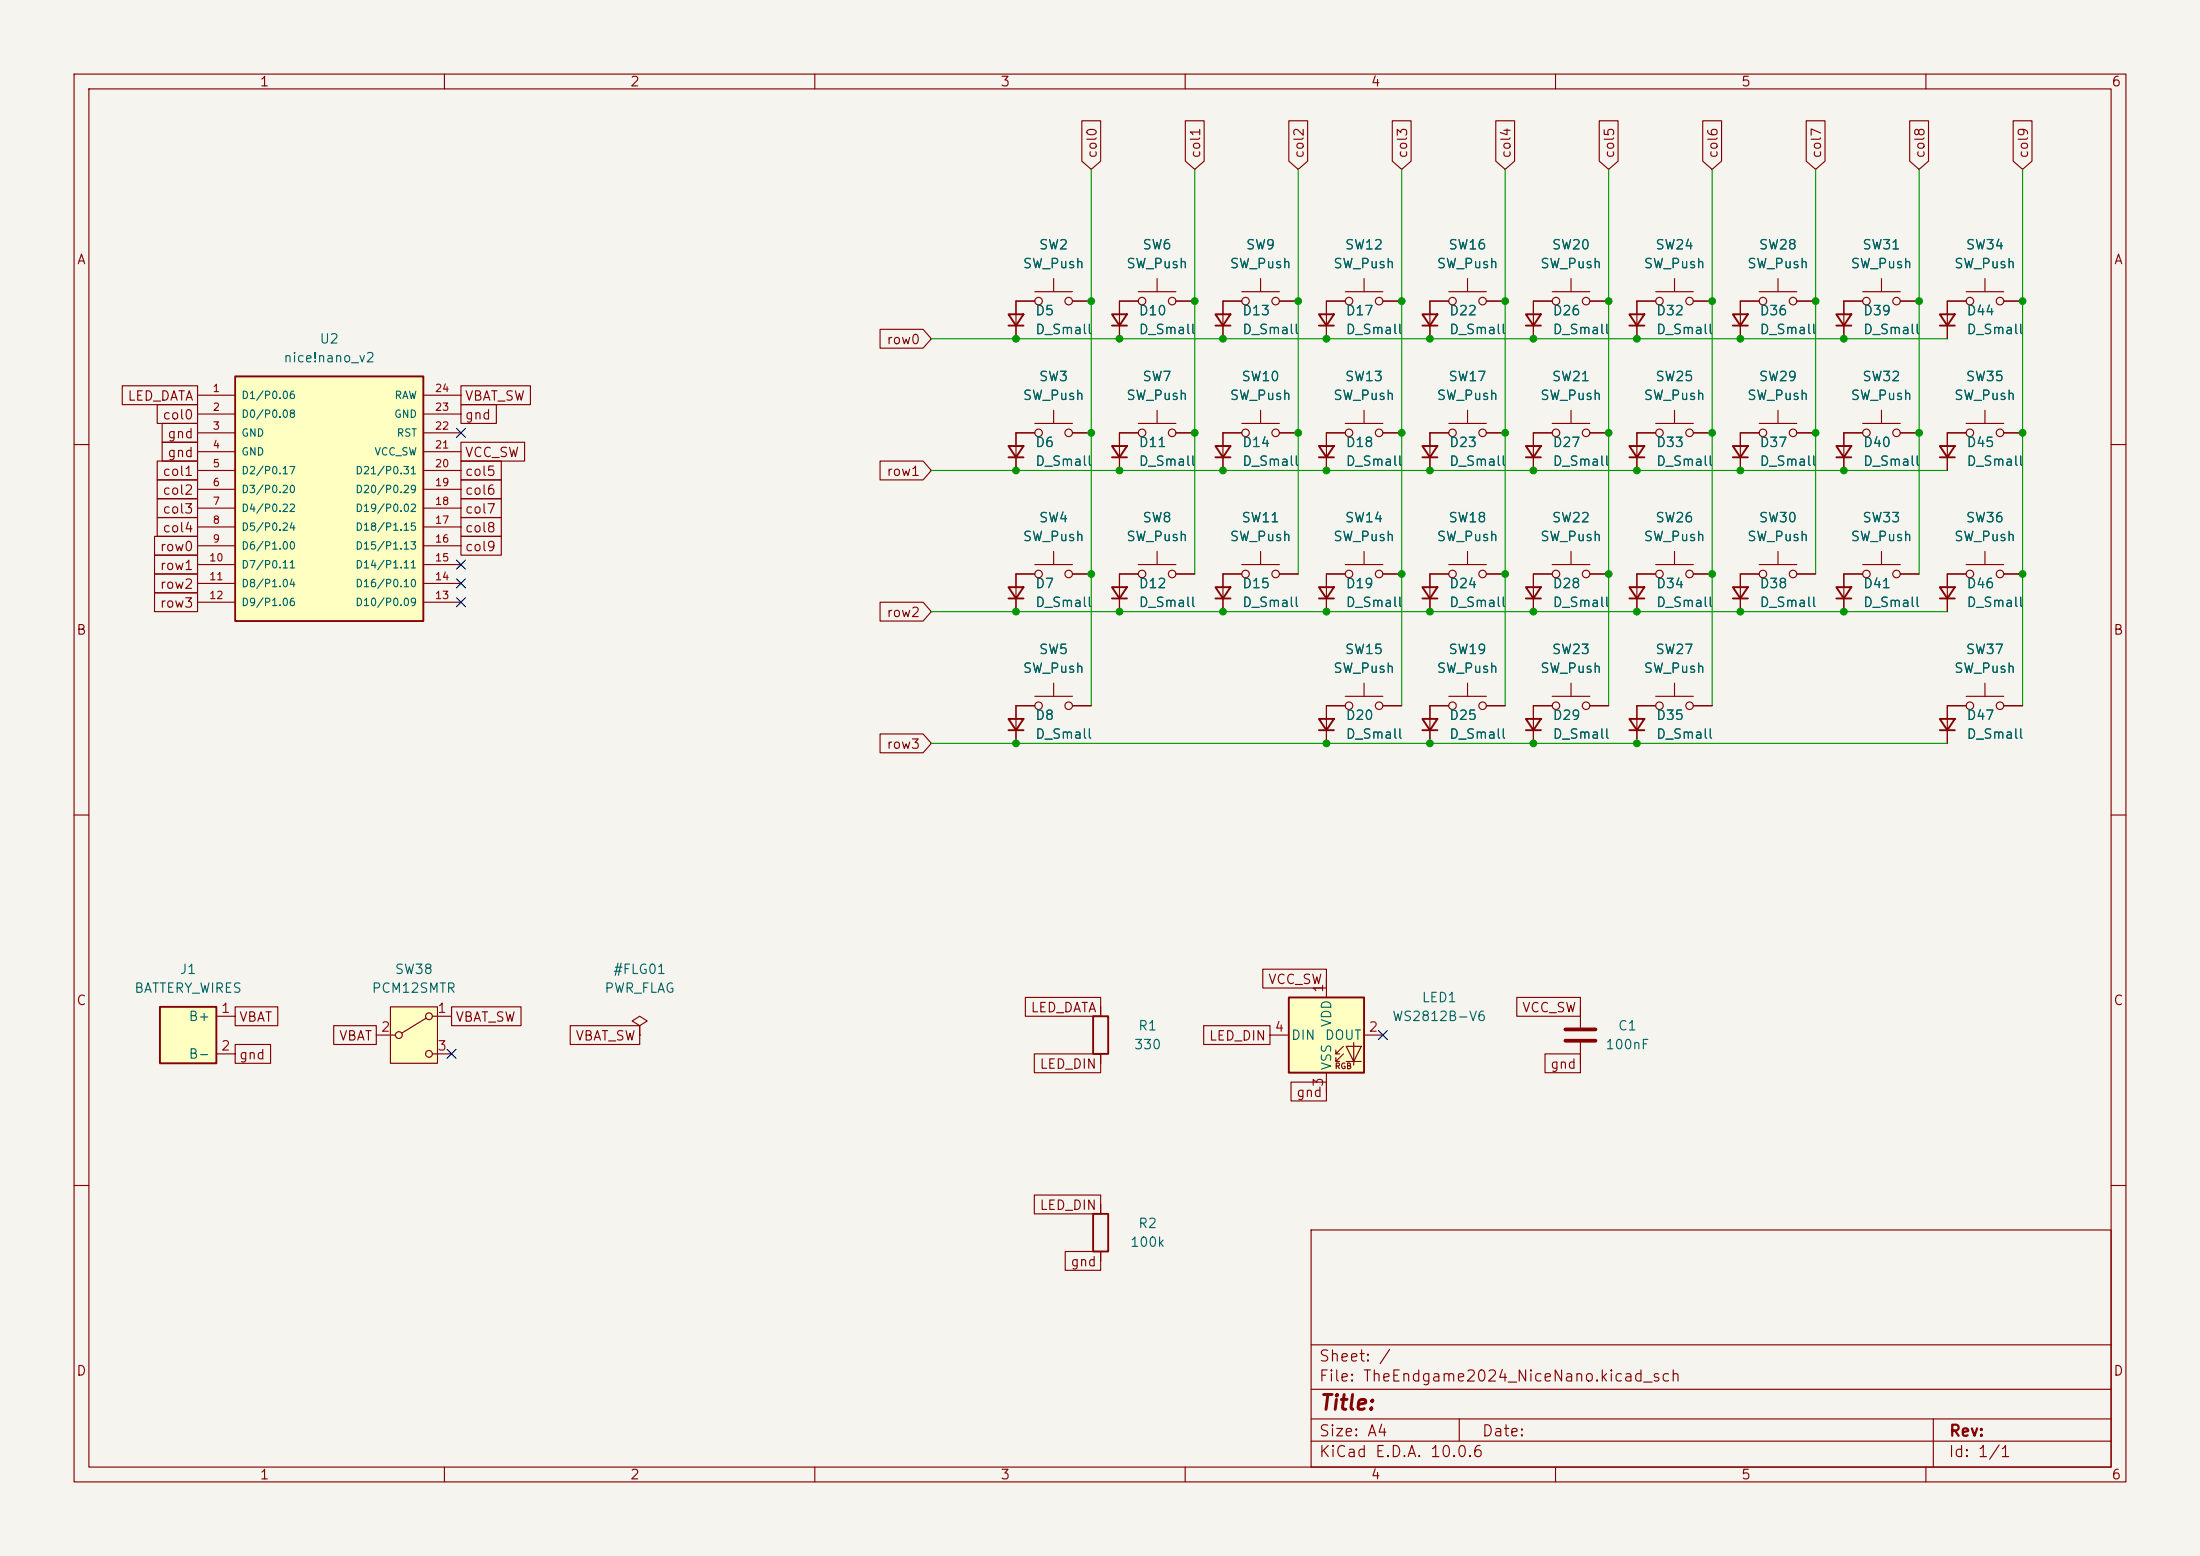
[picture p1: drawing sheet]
<svg xmlns="http://www.w3.org/2000/svg" width="297mm" height="210mm" viewBox="0 0 297 210" stroke-linecap="round" stroke-linejoin="round" font-family="sans-serif">
<path d="M0 0h297v210h-297z" fill="#f5f4ef" stroke="#f5f4ef" stroke-width=".14"/>
<g fill="none" stroke="#840000" stroke-width=".15">
<path d="M10 10h277v190h-277zM12 12h273v186h-273zM60 10v2M110 10v2M160 10v2M210 10v2M260 10v2M193 58.4h2.6M195.6 57.2h5.1M198.1 55.4v1.8M200.7 58.4h2.5M10 60h2"/>
<path d="M193 77.5v5.1M285 60h2M10 110h2M285 110h2M10 160h2M177 166h108v32h-108zM285 160h2M60 198v2M110 198v2M160 198v2M177 194.5h108M177 191.5h108"/>
<path d="M177 187.5h108M177 181.5h108M197 191.5v3M210 198v2M260 198v2M261 191.5v6.5"/>
<circle cx="196.1" cy="58.4" r=".51"/>
<circle cx="200.2" cy="58.4" r=".51"/>
</g>
<path d="M192 79.2h2.1l-1.1 1.6zM192 80.8h2.1" fill="none" stroke="#840000" stroke-width=".25"/>
<path d="M174 134.6h10.1v10.2h-10.1z" fill="#ffffc2"/>
<g fill="none" stroke="#840000" stroke-width=".15">
<path d="M207 58.4v5.1M139.7 76.2h5.1M139.7 77.5h-2.5v5.1M142.2 74.4v1.8M144.8 77.5h2.5M151.1 77.5v5.1M179.1 77.5v5.1M209.5 77.5h-2.5v5.1M209.5 76.2h5.1M212.1 74.4v1.8M214.6 77.5h2.6M139.7 94h5.1"/>
<path d="M139.7 95.3h-2.5v5M142.2 92.2v1.8M144.8 95.3h2.5M181.6 95.3h-2.5v5M181.6 94h5.1M184.1 92.2v1.8M186.7 95.3h2.5M195.6 94h5.1M195.6 95.3h-2.6v5M198.1 92.2v1.8M200.7 95.3h2.5M209.5 95.3h-2.5v5"/>
<path d="M209.5 94h5.1M212.1 92.2v1.8M214.6 95.3h2.6M148.6 135.9v1.3M171.4 139.7h2.6M179.1 132.1v2.5M184.1 139.7h2.6M148.6 142.2v1.3M179.1 144.8v2.5M180.3 142.2h.5M180.3 143.3h.5M181.4 141.2l-1.1 1v-.5"/>
<path d="M181.4 142.2l-1.1 1.1v-.6M181.7 141.2h2.1l-1 2.1zM181.7 143.3h2.1M182.8 140.7v3.1M148.6 162.6v1.2M148.6 168.9v1.3"/>
<circle cx="140.2" cy="77.5" r=".51"/>
<circle cx="144.3" cy="77.5" r=".51"/>
<circle cx="210.1" cy="77.5" r=".51"/>
<circle cx="214.1" cy="77.5" r=".51"/>
<circle cx="140.2" cy="95.3" r=".51"/>
<circle cx="144.3" cy="95.3" r=".51"/>
<circle cx="182.1" cy="95.3" r=".51"/>
<circle cx="186.2" cy="95.3" r=".51"/>
<circle cx="196.1" cy="95.3" r=".51"/>
<circle cx="200.2" cy="95.3" r=".51"/>
<circle cx="210.1" cy="95.3" r=".51"/>
<circle cx="214.1" cy="95.3" r=".51"/>
</g>
<g fill="none" stroke="#840000" stroke-width=".25">
<path d="M136.1 79.2h2.1l-1 1.6zM150.1 79.2h2l-1 1.6zM178.1 79.2h2l-1 1.6zM206 79.2h2l-1 1.6zM206 60.2h2l-1 1.5zM206 61.7h2M136.1 97h2.1l-1 1.6zM136.1 98.6h2.1M136.1 80.8h2.1M150.1 80.8h2M178.1 97h2l-1 1.6zM178.1 98.6h2"/>
<path d="M178.1 80.8h2M192 97h2.1l-1.1 1.6zM192 98.6h2.1M206 97h2l-1 1.6zM206 98.6h2M206 80.8h2M147.6 137.2h2v5h-2zM174 134.6h10.1v10.2h-10.1zM147.6 163.8h2v5.1h-2z"/>
</g>
<path d="M52.7 135.9h6.4v7.6h-6.4z" fill="#ffffc2"/>
<g fill="none" stroke="#840000" stroke-width=".15">
<path d="M139.7 39.4h5.1M142.2 37.6v1.8M139.7 40.6h-2.5v5.1M144.8 40.6h2.5M153.7 57.2h5M153.7 58.4h-2.6v5.1M156.2 55.4v1.8M158.7 58.4h2.6M165.1 40.6v5.1M167.6 58.4h-2.5v5.1M167.6 57.2h5.1M170.2 55.4v1.8"/>
<path d="M172.7 58.4h2.6M151.1 77.5h2.6M153.7 76.2h5M156.2 74.4v1.8M158.7 77.5h2.6M167.6 76.2h5.1M167.6 77.5h-2.5v5.1M170.2 74.4v1.8M172.7 77.5h2.6M50.8 139.7h2.5M52.7 135.9h6.4v7.6h-6.4zM57.5 137.4l-3.3 2"/>
<path d="M58.4 137.2h2.6M86.4 138.4l1-.6-1-.6-1.1 .6 1.1 .6v1.3M86.4 139.7h.1M58.4 142.2h2.6"/>
<circle cx="140.2" cy="40.6" r=".51"/>
<circle cx="144.3" cy="40.6" r=".51"/>
<circle cx="154.2" cy="58.4" r=".51"/>
<circle cx="158.2" cy="58.4" r=".51"/>
<circle cx="168.1" cy="58.4" r=".51"/>
<circle cx="172.2" cy="58.4" r=".51"/>
<circle cx="154.2" cy="77.5" r=".51"/>
<circle cx="158.2" cy="77.5" r=".51"/>
<circle cx="168.1" cy="77.5" r=".51"/>
<circle cx="172.2" cy="77.5" r=".51"/>
<circle cx="53.8" cy="139.7" r=".46"/>
<circle cx="57.9" cy="137.2" r=".46"/>
<circle cx="57.9" cy="142.2" r=".46"/>
</g>
<path d="M136.1 42.4h2.1l-1 1.5zM136.1 43.9h2.1M164.1 42.4h2l-1 1.5zM164.1 43.9h2M150.1 60.2h2l-1 1.5zM150.1 61.7h2M164.1 79.2h2l-1 1.6zM164.1 60.2h2l-1 1.5zM164.1 61.7h2M164.1 80.8h2" fill="none" stroke="#840000" stroke-width=".25"/>
<path d="M31.7 50.8h25.4v33h-25.4z" fill="#ffffc2"/>
<path d="M31.7 50.8h25.4v33h-25.4zM150.1 42.4h2l-1 1.5zM150.1 43.9h2" fill="none" stroke="#840000" stroke-width=".25"/>
<g fill="none" stroke="#840000" stroke-width=".15">
<path d="M153.7 39.4h5M156.2 37.6v1.8M167.6 39.4h5.1M170.2 37.6v1.8M26.7 53.3h5M26.7 55.9h5M26.7 58.4h5M57.1 53.3h5.1M57.1 55.9h5.1M57.1 58.4h5.1M153.7 40.6h-2.6v5.1M158.7 40.6h2.6"/>
<path d="M165.1 40.6h2.5M172.7 40.6h2.6M26.7 61h5M26.7 63.5h5M26.7 66h5M26.7 68.6h5M26.7 71.1h5M26.7 73.7h5M26.7 76.2h5M26.7 78.7h5M57.1 61h5.1M57.1 63.5h5.1"/>
<path d="M57.1 66h5.1M57.1 68.6h5.1M57.1 71.1h5.1M57.1 73.7h5.1M57.1 76.2h5.1M57.1 78.7h5.1M26.7 81.3h5M57.1 81.3h5.1"/>
<circle cx="154.2" cy="40.6" r=".51"/>
<circle cx="158.2" cy="40.6" r=".51"/>
<circle cx="168.1" cy="40.6" r=".51"/>
<circle cx="172.2" cy="40.6" r=".51"/>
</g>
<path d="M21.6 135.9h7.6v7.6h-7.6z" fill="#ffffc2"/>
<g fill="none" stroke="#840000" stroke-width=".25">
<path d="M178.1 42.4h2l-1 1.5zM178.1 43.9h2M192 42.4h2.1l-1.1 1.5zM192 43.9h2.1M206 42.4h2l-1 1.5zM206 43.9h2M220 42.4h2l-1 1.5zM220 43.9h2M233.9 42.4h2.1l-1.1 1.5zM233.9 43.9h2.1M247.9 42.4h2l-1 1.5zM247.9 43.9h2"/>
<path d="M261.9 42.4h2l-1 1.5zM261.9 43.9h2M136.1 60.2h2.1l-1 1.5zM136.1 61.7h2.1M178.1 60.2h2l-1 1.5zM178.1 61.7h2M192 60.2h2.1l-1.1 1.5zM192 61.7h2.1M220 60.2h2l-1 1.5zM220 79.2h2l-1 1.6zM220 61.7h2M233.9 79.2h2.1l-1.1 1.6z"/>
<path d="M233.9 60.2h2.1l-1.1 1.5zM233.9 61.7h2.1M247.9 79.2h2l-1 1.6zM247.9 60.2h2l-1 1.5zM247.9 61.7h2M261.9 79.2h2l-1 1.6zM261.9 60.2h2l-1 1.5zM261.9 61.7h2M220 97h2l-1 1.6zM220 98.6h2M220 80.8h2M233.9 80.8h2.1"/>
<path d="M247.9 80.8h2M261.9 97h2l-1 1.6zM261.9 98.6h2M261.9 80.8h2M21.6 135.9h7.6v7.6h-7.6z"/>
</g>
<g fill="none" stroke="#840000" stroke-width=".15">
<path d="M146 16.3h2.6v5.4l-1.3 1.2-1.3-1.2zM160 16.3h2.6v5.4l-1.3 1.2-1.3-1.2zM174 16.3h2.5v5.4l-1.2 1.2-1.3-1.2zM188 16.3h2.5v5.4l-1.3 1.2-1.2-1.2zM201.9 16.3h2.6v5.4l-1.3 1.2-1.3-1.2zM215.9 16.3h2.5v5.4l-1.2 1.2-1.3-1.2zM229.9 16.3h2.5v5.4l-1.3 1.2-1.2-1.2zM243.8 16.3h2.6v5.4l-1.3 1.2-1.3-1.2zM257.8 16.3h2.6v5.4l-1.3 1.2-1.3-1.2zM271.8 16.3h2.5v5.4l-1.3 1.2-1.2-1.2zM181.6 39.4h5.1M184.1 37.6v1.8"/>
<path d="M195.6 39.4h5.1M198.1 37.6v1.8M209.5 39.4h5.1M212.1 37.6v1.8M223.5 39.4h5.1M226.1 37.6v1.8M237.5 39.4h5.1M240 37.6v1.8M251.5 39.4h5M254 37.6v1.8M265.4 39.4h5.1M268 37.6v1.8"/>
<path d="M16.5 52.1h10.2v2.5h-10.2zM21.2 54.6h5.5v2.6h-5.5zM21.9 57.1h4.8v2.6h-4.8zM21.9 59.7h4.8v2.5h-4.8zM62.2 52.1h9.4v2.5h-9.4zM62.2 54.6h4.8v2.6h-4.8zM62.2 59.7h8.6v2.5h-8.6zM118.8 44.4h5.8l1.1 1.3-1.1 1.3h-5.8zM137.2 43.9v1.8M139.7 57.2h5.1M139.7 58.4h-2.5v5.1M139.7 40.6h-2.5v1.8"/>
<path d="M142.2 55.4v1.8M144.8 58.4h2.5M144.8 40.6h2.5M151.1 43.9v1.8M153.7 58.4h-2.6v1.8M153.7 40.6h-2.6v1.8M158.7 58.4h2.6M158.7 40.6h2.6M165.1 43.9v1.8M167.6 58.4h-2.5v1.8M167.6 40.6h-2.5v1.8M172.7 58.4h2.6"/>
<path d="M172.7 40.6h2.6M181.6 57.2h5.1M181.6 58.4h-2.5v5.1M181.6 40.6h-2.5v5.1M184.1 55.4v1.8M186.7 58.4h2.5M186.7 40.6h2.5M195.6 58.4h-2.6v5.1M195.6 40.6h-2.6v5.1M200.7 58.4h2.5M200.7 40.6h2.5M209.5 57.2h5.1"/>
<path d="M209.5 58.4h-2.5v1.8M209.5 40.6h-2.5v5.1M212.1 55.4v1.8M214.6 58.4h2.6M214.6 40.6h2.6M223.5 57.2h5.1M223.5 58.4h-2.5v5.1M223.5 40.6h-2.5v5.1M226.1 55.4v1.8M228.6 58.4h2.5M228.6 40.6h2.5M237.5 57.2h5.1"/>
<path d="M237.5 58.4h-2.6v5.1M237.5 40.6h-2.6v5.1M240 55.4v1.8M242.6 58.4h2.5M242.6 40.6h2.5M251.5 57.2h5M251.5 58.4h-2.6v5.1M251.5 40.6h-2.6v5.1M254 55.4v1.8M256.5 58.4h2.6M256.5 40.6h2.6M265.4 57.2h5.1"/>
<path d="M265.4 58.4h-2.5v5.1M265.4 40.6h-2.5v5.1M268 55.4v1.8M270.5 58.4h2.5M270.5 40.6h2.5M20.9 72.4h5.8v2.5h-5.8zM20.9 74.9h5.8v2.6h-5.8zM20.9 77.5h5.8v2.5h-5.8zM21.2 62.2h5.5v2.6h-5.5zM21.2 64.8h5.5v2.5h-5.5zM21.2 69.8h5.5v2.6h-5.5zM21.2 67.3h5.5v2.6h-5.5z"/>
<path d="M62.2 62.2h5.5v2.6h-5.5zM62.2 64.8h5.5v2.5h-5.5zM62.2 67.3h5.5v2.6h-5.5zM62.2 69.8h5.5v2.6h-5.5zM62.2 72.4h5.5v2.5h-5.5zM118.8 62.2h5.8l1.1 1.3-1.1 1.3h-5.8zM139.7 77.5h-2.5v1.7M144.8 77.5h2.5M151.1 61.7v1.8M153.7 77.5h-2.6v1.7M158.7 77.5h2.6M165.1 61.7v1.8"/>
<path d="M167.6 77.5h-2.5v1.7M172.7 77.5h2.6M181.6 76.2h5.1M181.6 77.5h-2.5v1.7M184.1 74.4v1.8M186.7 77.5h2.5M195.6 76.2h5.1M195.6 77.5h-2.6v1.7M198.1 74.4v1.8M200.7 77.5h2.5M207 61.7v1.8M209.5 77.5h-2.5v1.7"/>
<path d="M214.6 77.5h2.6M223.5 77.5h-2.5v5.1M223.5 76.2h5.1M226.1 74.4v1.8M228.6 77.5h2.5M237.5 77.5h-2.6v5.1M237.5 76.2h5.1M240 74.4v1.8M242.6 77.5h2.5M251.5 76.2h5M251.5 77.5h-2.6v5.1M254 74.4v1.8"/>
<path d="M256.5 77.5h2.6M265.4 76.2h5.1M265.4 77.5h-2.5v5.1M268 74.4v1.8M270.5 77.5h2.5M20.9 80h5.8v2.6h-5.8zM118.8 81.3h5.8l1.1 1.3-1.1 1.2h-5.8zM118.8 99.1h5.8l1.1 1.2-1.1 1.3h-5.8zM137.2 80.8v1.8M137.2 98.6v1.7M139.7 95.3h-2.5v1.7M144.8 95.3h2.5"/>
<path d="M151.1 80.8v1.8M165.1 80.8v1.8M179.1 80.8v1.8M179.1 98.6v1.7M181.6 95.3h-2.5v1.7M186.7 95.3h2.5M193 80.8v1.8M193 98.6v1.7M195.6 95.3h-2.6v1.7M200.7 95.3h2.5M207 80.8v1.8M207 98.6v1.7"/>
<path d="M209.5 95.3h-2.5v1.7M214.6 95.3h2.6M223.5 95.3h-2.5v5M223.5 94h5.1M226.1 92.2v1.8M228.6 95.3h2.5M265.4 94h5.1M265.4 95.3h-2.5v5M268 92.2v1.8M270.5 95.3h2.5M29.2 137.2h2.5M31.7 135.9h5.8v2.5h-5.8z"/>
<path d="M45.1 138.4h5.7v2.6h-5.7zM61 135.9h9.3v2.5h-9.3zM77 138.4h9.4v2.6h-9.4zM138.4 134.6h10.2v2.6h-10.2zM162.5 138.4h8.9v2.6h-8.9zM170.5 130.8h8.6v2.6h-8.6zM204.8 134.6h8.6v2.6h-8.6zM213.4 135.9v2.8M29.2 142.2h2.5M31.7 141h4.8v2.5h-4.8zM139.6 142.2h9v2.6h-9zM174.3 146h4.8v2.6h-4.8z"/>
<path d="M208.6 142.2h4.8v2.6h-4.8zM213.4 140.7v2.8M139.6 161.3h9v2.5h-9zM143.8 168.9h4.8v2.6h-4.8z"/>
<circle cx="140.2" cy="58.4" r=".51"/>
<circle cx="144.3" cy="58.4" r=".51"/>
<circle cx="182.1" cy="58.4" r=".51"/>
<circle cx="182.1" cy="40.6" r=".51"/>
<circle cx="186.2" cy="40.6" r=".51"/>
<circle cx="186.2" cy="58.4" r=".51"/>
<circle cx="196.1" cy="40.6" r=".51"/>
<circle cx="200.2" cy="40.6" r=".51"/>
<circle cx="210.1" cy="58.4" r=".51"/>
<circle cx="210.1" cy="40.6" r=".51"/>
<circle cx="214.1" cy="40.6" r=".51"/>
<circle cx="214.1" cy="58.4" r=".51"/>
<circle cx="224" cy="58.4" r=".51"/>
<circle cx="224" cy="40.6" r=".51"/>
<circle cx="228.1" cy="58.4" r=".51"/>
<circle cx="228.1" cy="40.6" r=".51"/>
<circle cx="238" cy="40.6" r=".51"/>
<circle cx="238" cy="58.4" r=".51"/>
<circle cx="242.1" cy="40.6" r=".51"/>
<circle cx="242.1" cy="58.4" r=".51"/>
<circle cx="252" cy="40.6" r=".51"/>
<circle cx="252" cy="58.4" r=".51"/>
<circle cx="256" cy="58.4" r=".51"/>
<circle cx="256" cy="40.6" r=".51"/>
<circle cx="265.9" cy="58.4" r=".51"/>
<circle cx="265.9" cy="40.6" r=".51"/>
<circle cx="270" cy="58.4" r=".51"/>
<circle cx="270" cy="40.6" r=".51"/>
<circle cx="182.1" cy="77.5" r=".51"/>
<circle cx="186.2" cy="77.5" r=".51"/>
<circle cx="196.1" cy="77.5" r=".51"/>
<circle cx="200.2" cy="77.5" r=".51"/>
<circle cx="224" cy="77.5" r=".51"/>
<circle cx="228.1" cy="77.5" r=".51"/>
<circle cx="238" cy="77.5" r=".51"/>
<circle cx="242.1" cy="77.5" r=".51"/>
<circle cx="252" cy="77.5" r=".51"/>
<circle cx="256" cy="77.5" r=".51"/>
<circle cx="265.9" cy="77.5" r=".51"/>
<circle cx="270" cy="77.5" r=".51"/>
<circle cx="224" cy="95.3" r=".51"/>
<circle cx="228.1" cy="95.3" r=".51"/>
<circle cx="265.9" cy="95.3" r=".51"/>
<circle cx="270" cy="95.3" r=".51"/>
</g>
<path d="M211.3 138.9h4.1M211.3 140.5h4.1" fill="none" stroke="#840000" stroke-width=".51"/>
<g fill="none" stroke="#009600" stroke-width=".15">
<path d="M147.3 22.9v72.4M161.3 22.9v54.6M175.3 22.9v54.6M189.2 22.9v72.4M203.2 22.9v72.4M217.2 22.9v72.4M231.1 22.9v72.4M245.1 22.9v54.6M259.1 22.9v54.6M273 22.9v72.4M125.7 45.7h137.2M125.7 63.5h137.2"/>
<path d="M125.7 82.6h137.2M125.7 100.3h137.2"/>
</g>
<path d="M61.6 57.8l1.2 1.2M62.8 57.8l-1.2 1.2M61.6 75.6l1.2 1.2M61.6 78.1l1.2 1.2M62.8 75.6l-1.2 1.2M62.8 78.1l-1.2 1.2M61.6 80.7l1.2 1.2M62.8 80.7l-1.2 1.2M186.1 139.1l1.2 1.2M187.3 139.1l-1.2 1.2M60.4 141.6l1.2 1.2M61.6 141.6l-1.2 1.2" fill="none" stroke="#000084" stroke-width=".15"/>
<g fill="#009600" stroke="#009600" stroke-width=".14">
<circle cx="231.1" cy="77.5" r=".46"/>
<circle cx="234.9" cy="82.6" r=".46"/>
<circle cx="273" cy="77.5" r=".46"/>
<circle cx="248.9" cy="63.5" r=".46"/>
<circle cx="248.9" cy="82.6" r=".46"/>
<circle cx="221" cy="82.6" r=".46"/>
<circle cx="259.1" cy="58.4" r=".46"/>
<circle cx="273" cy="40.6" r=".46"/>
<circle cx="273" cy="58.4" r=".46"/>
<circle cx="259.1" cy="40.6" r=".46"/>
<circle cx="248.9" cy="45.7" r=".46"/>
<circle cx="245.1" cy="40.6" r=".46"/>
<circle cx="203.2" cy="40.6" r=".46"/>
<circle cx="207" cy="45.7" r=".46"/>
<circle cx="175.3" cy="58.4" r=".46"/>
<circle cx="175.3" cy="40.6" r=".46"/>
<circle cx="179.1" cy="45.7" r=".46"/>
<circle cx="193" cy="45.7" r=".46"/>
<circle cx="189.2" cy="40.6" r=".46"/>
<circle cx="203.2" cy="77.5" r=".46"/>
<circle cx="189.2" cy="77.5" r=".46"/>
<circle cx="207" cy="63.5" r=".46"/>
<circle cx="189.2" cy="58.4" r=".46"/>
<circle cx="193" cy="63.5" r=".46"/>
<circle cx="179.1" cy="63.5" r=".46"/>
<circle cx="231.1" cy="40.6" r=".46"/>
<circle cx="234.9" cy="45.7" r=".46"/>
<circle cx="245.1" cy="58.4" r=".46"/>
<circle cx="203.2" cy="58.4" r=".46"/>
<circle cx="217.2" cy="58.4" r=".46"/>
<circle cx="217.2" cy="40.6" r=".46"/>
<circle cx="221" cy="45.7" r=".46"/>
<circle cx="147.3" cy="58.4" r=".46"/>
<circle cx="161.3" cy="40.6" r=".46"/>
<circle cx="165.1" cy="45.7" r=".46"/>
<circle cx="165.1" cy="63.5" r=".46"/>
<circle cx="151.1" cy="45.7" r=".46"/>
<circle cx="137.2" cy="45.7" r=".46"/>
<circle cx="147.3" cy="40.6" r=".46"/>
<circle cx="151.1" cy="63.5" r=".46"/>
<circle cx="161.3" cy="58.4" r=".46"/>
<circle cx="165.1" cy="82.6" r=".46"/>
<circle cx="151.1" cy="82.6" r=".46"/>
<circle cx="137.2" cy="82.6" r=".46"/>
<circle cx="137.2" cy="63.5" r=".46"/>
<circle cx="147.3" cy="77.5" r=".46"/>
<circle cx="137.2" cy="100.3" r=".46"/>
<circle cx="193" cy="100.3" r=".46"/>
<circle cx="179.1" cy="100.3" r=".46"/>
<circle cx="179.1" cy="82.6" r=".46"/>
<circle cx="193" cy="82.6" r=".46"/>
<circle cx="231.1" cy="58.4" r=".46"/>
<circle cx="221" cy="63.5" r=".46"/>
<circle cx="234.9" cy="63.5" r=".46"/>
<circle cx="217.2" cy="77.5" r=".46"/>
<circle cx="207" cy="82.6" r=".46"/>
<circle cx="221" cy="100.3" r=".46"/>
<circle cx="207" cy="100.3" r=".46"/>
</g>
<text font-size="2" fill="#840000" x="178" y="190.8">Title:</text>
<g font-size="1.5" fill="#840000">
<text x="178" y="184.1">Sheet: /</text>
<text x="178" y="186.8">File: TheEndgame2024_NiceNano.kicad_sch</text>
<text x="178" y="197">KiCad E.D.A. 10.0.6</text>
<text x="178" y="194.2">Size: A4</text>
<text x="200" y="194.2">Date:</text>
<text x="263" y="197">Id: 1/1</text>
<text x="263" y="194.2">Rev:</text>
</g>
<g font-size="1.3" fill="#840000">
<text x="35" y="12">1</text>
<text x="85" y="12">2</text>
<text x="135" y="12">3</text>
<text x="185" y="12">4</text>
<text x="235" y="12">5</text>
<text x="285" y="12">6</text>
<text x="148.4" y="21.5" transform="rotate(-90 148.4 21.5)">col0</text>
<text x="162.3" y="21.5" transform="rotate(-90 162.3 21.5)">col1</text>
<text x="176.3" y="21.5" transform="rotate(-90 176.3 21.5)">col2</text>
<text x="190.3" y="21.5" transform="rotate(-90 190.3 21.5)">col3</text>
<text x="204.3" y="21.5" transform="rotate(-90 204.3 21.5)">col4</text>
<text x="218.2" y="21.5" transform="rotate(-90 218.2 21.5)">col5</text>
<text x="232.2" y="21.5" transform="rotate(-90 232.2 21.5)">col6</text>
<text x="246.2" y="21.5" transform="rotate(-90 246.2 21.5)">col7</text>
<text x="260.1" y="21.5" transform="rotate(-90 260.1 21.5)">col8</text>
<text x="274.1" y="21.5" transform="rotate(-90 274.1 21.5)">col9</text>
<text x="10.3" y="36">A</text>
<text x="285.3" y="36">A</text>
<text x="119.6" y="46.8">row0</text>
<text x="17.1" y="54.4">LED_DATA</text>
<text x="21.9" y="56.9">col0</text>
<text x="22.5" y="59.5">gnd</text>
<text x="62.7" y="54.4">VBAT_SW</text>
<text x="62.7" y="56.9">gnd</text>
<text x="21.9" y="64.6">col1</text>
<text x="22.5" y="62">gnd</text>
<text x="62.7" y="62">VCC_SW</text>
<text x="62.7" y="64.6">col5</text>
<text x="119.6" y="64.6">row1</text>
<text x="21.9" y="67.1">col2</text>
<text x="21.9" y="69.6">col3</text>
<text x="62.7" y="67.1">col6</text>
<text x="62.7" y="69.6">col7</text>
<text x="21.5" y="74.7">row0</text>
<text x="21.5" y="77.3">row1</text>
<text x="21.9" y="72.2">col4</text>
<text x="62.7" y="72.2">col8</text>
<text x="62.7" y="74.7">col9</text>
<text x="21.5" y="79.8">row2</text>
<text x="21.5" y="82.3">row3</text>
<text x="119.6" y="83.6">row2</text>
<text x="10.2" y="86">B</text>
<text x="285.2" y="86">B</text>
<text x="119.6" y="101.4">row3</text>
<text x="10.2" y="136">C</text>
<text x="139.1" y="136.9">LED_DATA</text>
<text x="171.1" y="133.1">VCC_SW</text>
<text x="205.4" y="136.9">VCC_SW</text>
<text x="285.2" y="136">C</text>
<text x="32.2" y="138.2">VBAT</text>
<text x="32.2" y="143.3">gnd</text>
<text x="45.7" y="140.8">VBAT</text>
<text x="61.4" y="138.2">VBAT_SW</text>
<text x="77.6" y="140.8">VBAT_SW</text>
<text x="163.1" y="140.8">LED_DIN</text>
<text x="140.3" y="144.6">LED_DIN</text>
<text x="174.9" y="148.4">gnd</text>
<text x="209.2" y="144.6">gnd</text>
<text x="140.3" y="163.6">LED_DIN</text>
<text x="144.4" y="171.2">gnd</text>
<text x="10.2" y="186">D</text>
<text x="285.2" y="186">D</text>
<text x="35" y="200">1</text>
<text x="85" y="200">2</text>
<text x="135" y="200">3</text>
<text x="185" y="200">4</text>
<text x="235" y="200">5</text>
<text x="285" y="200">6</text>
</g>
<g font-size="1.3" fill="#006464">
<text x="140.2" y="34">SW2</text>
<text x="154.1" y="34">SW6</text>
<text x="168.1" y="34">SW9</text>
<text x="181.5" y="34">SW12</text>
<text x="195.5" y="34">SW16</text>
<text x="209.4" y="34">SW20</text>
<text x="223.4" y="34">SW24</text>
<text x="237.4" y="34">SW28</text>
<text x="251.3" y="34">SW31</text>
<text x="265.3" y="34">SW34</text>
<text x="138" y="36.5">SW_Push</text>
<text x="152" y="36.5">SW_Push</text>
<text x="165.9" y="36.5">SW_Push</text>
<text x="179.9" y="36.5">SW_Push</text>
<text x="193.9" y="36.5">SW_Push</text>
<text x="207.9" y="36.5">SW_Push</text>
<text x="221.8" y="36.5">SW_Push</text>
<text x="235.8" y="36.5">SW_Push</text>
<text x="249.8" y="36.5">SW_Push</text>
<text x="263.7" y="36.5">SW_Push</text>
<text x="43.1" y="46.7">U2</text>
<text x="139.7" y="42.9">D5</text>
<text x="139.7" y="45.4">D_Small</text>
<text x="153.7" y="42.9">D10</text>
<text x="153.7" y="45.4">D_Small</text>
<text x="167.6" y="42.9">D13</text>
<text x="167.6" y="45.4">D_Small</text>
<text x="181.6" y="42.9">D17</text>
<text x="181.6" y="45.4">D_Small</text>
<text x="195.6" y="42.9">D22</text>
<text x="195.6" y="45.4">D_Small</text>
<text x="209.5" y="42.9">D26</text>
<text x="209.5" y="45.4">D_Small</text>
<text x="223.5" y="42.9">D32</text>
<text x="223.5" y="45.4">D_Small</text>
<text x="237.5" y="42.9">D36</text>
<text x="237.5" y="45.4">D_Small</text>
<text x="251.4" y="42.9">D39</text>
<text x="251.4" y="45.4">D_Small</text>
<text x="265.4" y="42.9">D44</text>
<text x="265.4" y="45.4">D_Small</text>
<text x="38.2" y="49.2">nice!nano_v2</text>
<text x="140.2" y="51.8">SW3</text>
<text x="154.1" y="51.8">SW7</text>
<text x="167.5" y="51.8">SW10</text>
<text x="181.5" y="51.8">SW13</text>
<text x="195.5" y="51.8">SW17</text>
<text x="209.4" y="51.8">SW21</text>
<text x="223.4" y="51.8">SW25</text>
<text x="237.4" y="51.8">SW29</text>
<text x="251.3" y="51.8">SW32</text>
<text x="265.3" y="51.8">SW35</text>
<text x="138" y="54.3">SW_Push</text>
<text x="152" y="54.3">SW_Push</text>
<text x="165.9" y="54.3">SW_Push</text>
<text x="179.9" y="54.3">SW_Push</text>
<text x="193.9" y="54.3">SW_Push</text>
<text x="207.9" y="54.3">SW_Push</text>
<text x="221.8" y="54.3">SW_Push</text>
<text x="235.8" y="54.3">SW_Push</text>
<text x="249.8" y="54.3">SW_Push</text>
<text x="263.7" y="54.3">SW_Push</text>
<text x="139.7" y="60.7">D6</text>
<text x="139.7" y="63.2">D_Small</text>
<text x="153.7" y="60.7">D11</text>
<text x="153.7" y="63.2">D_Small</text>
<text x="167.6" y="60.7">D14</text>
<text x="167.6" y="63.2">D_Small</text>
<text x="181.6" y="60.7">D18</text>
<text x="181.6" y="63.2">D_Small</text>
<text x="195.6" y="60.7">D23</text>
<text x="195.6" y="63.2">D_Small</text>
<text x="209.5" y="60.7">D27</text>
<text x="209.5" y="63.2">D_Small</text>
<text x="223.5" y="60.7">D33</text>
<text x="223.5" y="63.2">D_Small</text>
<text x="237.5" y="60.7">D37</text>
<text x="237.5" y="63.2">D_Small</text>
<text x="251.4" y="60.7">D40</text>
<text x="251.4" y="63.2">D_Small</text>
<text x="265.4" y="60.7">D45</text>
<text x="265.4" y="63.2">D_Small</text>
<text x="140.2" y="70.8">SW4</text>
<text x="154.1" y="70.8">SW8</text>
<text x="167.5" y="70.8">SW11</text>
<text x="181.5" y="70.8">SW14</text>
<text x="195.5" y="70.8">SW18</text>
<text x="209.4" y="70.8">SW22</text>
<text x="223.4" y="70.8">SW26</text>
<text x="237.4" y="70.8">SW30</text>
<text x="251.3" y="70.8">SW33</text>
<text x="265.3" y="70.8">SW36</text>
<text x="138" y="73.4">SW_Push</text>
<text x="152" y="73.4">SW_Push</text>
<text x="165.9" y="73.4">SW_Push</text>
<text x="179.9" y="73.4">SW_Push</text>
<text x="193.9" y="73.4">SW_Push</text>
<text x="207.9" y="73.4">SW_Push</text>
<text x="221.8" y="73.4">SW_Push</text>
<text x="235.8" y="73.4">SW_Push</text>
<text x="249.8" y="73.4">SW_Push</text>
<text x="263.7" y="73.4">SW_Push</text>
<text x="139.7" y="79.7">D7</text>
<text x="139.7" y="82.2">D_Small</text>
<text x="153.7" y="79.7">D12</text>
<text x="153.7" y="82.2">D_Small</text>
<text x="167.6" y="79.7">D15</text>
<text x="167.6" y="82.2">D_Small</text>
<text x="181.6" y="79.7">D19</text>
<text x="181.6" y="82.2">D_Small</text>
<text x="195.6" y="79.7">D24</text>
<text x="195.6" y="82.2">D_Small</text>
<text x="209.5" y="79.7">D28</text>
<text x="209.5" y="82.2">D_Small</text>
<text x="223.5" y="79.7">D34</text>
<text x="223.5" y="82.2">D_Small</text>
<text x="237.5" y="79.7">D38</text>
<text x="237.5" y="82.2">D_Small</text>
<text x="251.4" y="79.7">D41</text>
<text x="251.4" y="82.2">D_Small</text>
<text x="265.4" y="79.7">D46</text>
<text x="265.4" y="82.2">D_Small</text>
<text x="140.2" y="88.6">SW5</text>
<text x="181.5" y="88.6">SW15</text>
<text x="195.5" y="88.6">SW19</text>
<text x="209.4" y="88.6">SW23</text>
<text x="223.4" y="88.6">SW27</text>
<text x="265.3" y="88.6">SW37</text>
<text x="138" y="91.1">SW_Push</text>
<text x="179.9" y="91.1">SW_Push</text>
<text x="193.9" y="91.1">SW_Push</text>
<text x="207.9" y="91.1">SW_Push</text>
<text x="221.8" y="91.1">SW_Push</text>
<text x="263.7" y="91.1">SW_Push</text>
<text x="139.7" y="97.5">D8</text>
<text x="139.7" y="100">D_Small</text>
<text x="181.6" y="97.5">D20</text>
<text x="181.6" y="100">D_Small</text>
<text x="195.6" y="97.5">D25</text>
<text x="195.6" y="100">D_Small</text>
<text x="209.5" y="97.5">D29</text>
<text x="209.5" y="100">D_Small</text>
<text x="223.5" y="97.5">D35</text>
<text x="223.5" y="100">D_Small</text>
<text x="265.4" y="97.5">D47</text>
<text x="265.4" y="100">D_Small</text>
<text x="24.2" y="131.8">J1</text>
<text x="53.2" y="131.8">SW38</text>
<text x="82.7" y="131.8">#FLG01</text>
<text x="18" y="134.3">BATTERY_WIRES</text>
<text x="50.1" y="134.3">PCM12SMTR</text>
<text x="81.5" y="134.3">PWR_FLAG</text>
<text x="191.9" y="135.6">LED1</text>
<text x="25.4" y="138.1">B+</text>
<text x="25.4" y="143.2">B-</text>
<text x="153" y="141.9">330</text>
<text x="153.6" y="139.4">R1</text>
<text x="174.2" y="140.7">DIN</text>
<text x="178.8" y="140.7">DOUT</text>
<text x="180" y="138.7" transform="rotate(-90 180 138.7)">VDD</text>
<text x="187.9" y="138.1">WS2812B-V6</text>
<text x="216.6" y="141.9">100nF</text>
<text x="218.3" y="139.4">C1</text>
<text x="180" y="144.6" transform="rotate(-90 180 144.6)">VSS</text>
<text x="153.6" y="166.1">R2</text>
<text x="152.5" y="168.6">100k</text>
</g>
<g font-size="1.3" fill="#a90000">
<text x="29.7" y="137">1</text>
<text x="59" y="137">1</text>
<text x="178.9" y="134.1" transform="rotate(-90 178.9 134.1)">1</text>
<text x="29.7" y="142.1">2</text>
<text x="51.3" y="139.6">2</text>
<text x="59" y="142.1">3</text>
<text x="172" y="139.6">4</text>
<text x="184.7" y="139.6">2</text>
<text x="178.9" y="146.8" transform="rotate(-90 178.9 146.8)">3</text>
</g>
<g font-size="1" fill="#a90000">
<text x="28.6" y="53.2">1</text>
<text x="58.6" y="53.2">24</text>
<text x="28.6" y="55.7">2</text>
<text x="28.6" y="58.2">3</text>
<text x="58.6" y="58.2">22</text>
<text x="58.6" y="55.7">23</text>
<text x="28.6" y="60.8">4</text>
<text x="28.6" y="63.3">5</text>
<text x="28.6" y="65.9">6</text>
<text x="58.6" y="65.9">19</text>
<text x="58.6" y="63.3">20</text>
<text x="58.6" y="60.8">21</text>
<text x="28.6" y="68.4">7</text>
<text x="28.6" y="70.9">8</text>
<text x="58.6" y="70.9">17</text>
<text x="58.6" y="68.4">18</text>
<text x="28.2" y="76">10</text>
<text x="28.6" y="73.5">9</text>
<text x="58.6" y="76">15</text>
<text x="58.6" y="73.5">16</text>
<text x="28.2" y="78.6">11</text>
<text x="28.2" y="81.1">12</text>
<text x="58.6" y="81.1">13</text>
<text x="58.6" y="78.6">14</text>
</g>
<g font-size="1" fill="#006464">
<text x="32.5" y="54.1">D1/P0.06</text>
<text x="32.5" y="56.6">D0/P0.08</text>
<text x="32.5" y="59.2">GND</text>
<text x="53.1" y="56.6">GND</text>
<text x="53.2" y="54.1">RAW</text>
<text x="53.5" y="59.2">RST</text>
<text x="32.5" y="61.7">GND</text>
<text x="32.5" y="64.3">D2/P0.17</text>
<text x="47.9" y="64.3">D21/P0.31</text>
<text x="50.5" y="61.7">VCC_SW</text>
<text x="32.5" y="66.8">D3/P0.20</text>
<text x="32.5" y="69.3">D4/P0.22</text>
<text x="32.5" y="71.9">D5/P0.24</text>
<text x="47.9" y="71.9">D18/P1.15</text>
<text x="47.9" y="69.3">D19/P0.02</text>
<text x="47.9" y="66.8">D20/P0.29</text>
<text x="32.5" y="74.4">D6/P1.00</text>
<text x="32.5" y="77">D7/P0.11</text>
<text x="47.9" y="77">D14/P1.11</text>
<text x="47.9" y="74.4">D15/P1.13</text>
<text x="32.5" y="79.5">D8/P1.04</text>
<text x="32.5" y="82">D9/P1.06</text>
<text x="47.9" y="82">D10/P0.09</text>
<text x="47.9" y="79.5">D16/P0.10</text>
</g>
<text font-size=".8" fill="#840000" x="180.1" y="144.5">RGB</text>
</svg>
